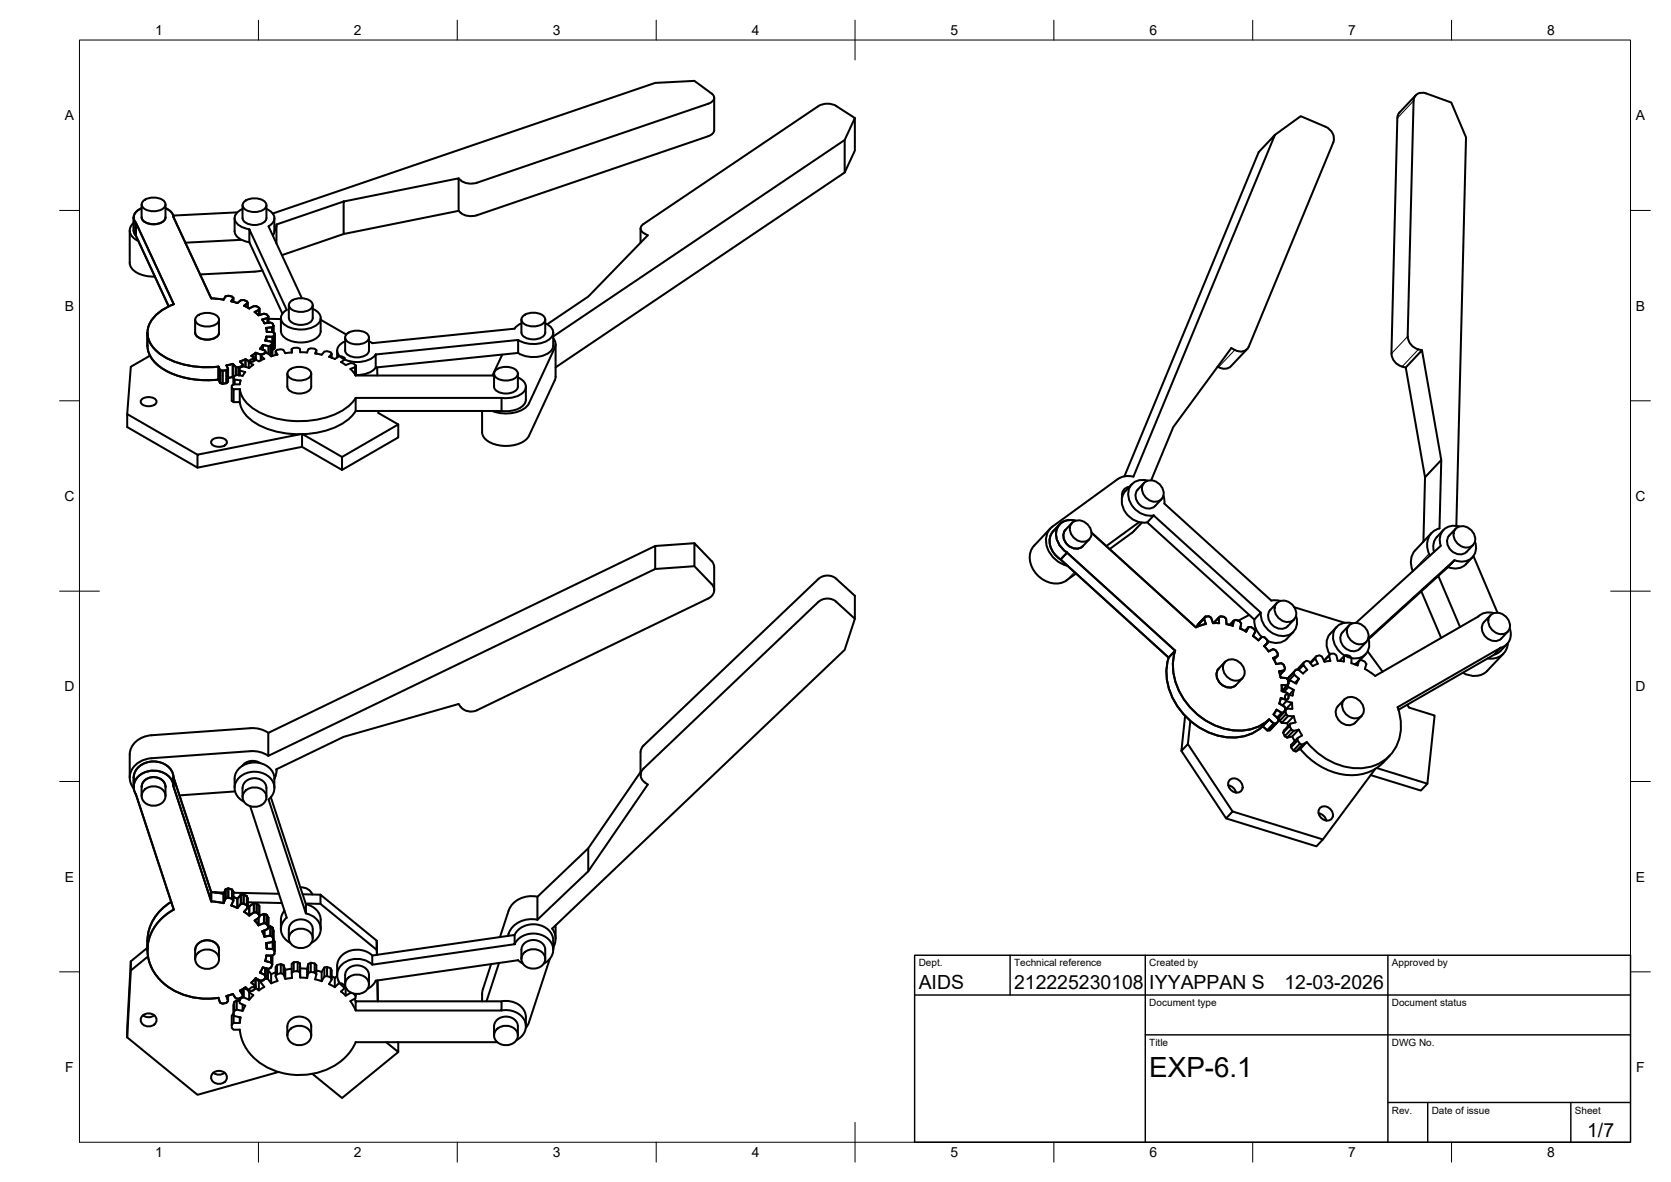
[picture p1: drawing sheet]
<svg xmlns="http://www.w3.org/2000/svg" width="420mm" height="297mm" viewBox="0 0 420 297" stroke-linecap="round" stroke-linejoin="round" font-family="sans-serif">
<!-- layer: Visible -->
<g fill="none" stroke="#000" stroke-width=".51">
<path d="M178.1 34.2l-58.2 19.9a4.3 4.3 0 0 1-4.6-1.1M178.9 23.5l-4.3-3.2-9.9 .5-96.1 32.9M178.9 23.5a1.3 1.3 0 0 1 .6 1.3 1.3 1.3 0 0 1-1 1.1l-58.6 20a4.3 4.3 0 0 1-4.6-1.1M179.6 24.6v8.1a1.74 1.74 0 0 1-1.5 1.5M205.8 26.7l-44 29.6a1.3 1.3 0 0 0-.7 1.3 1.3 1.3 0 0 0 1 1.1M205.8 26.7a4.5 4.5 0 0 1 4.5 0l4.6 3v8.1l-2.5 5.6M212.4 35.2l-73.3 49.3M214.9 29.7l-2.5 5.5v8.2l-72.7 48.9M320.6 33.9l6.4-4.7 6.3 2.6a3.3 3.3 0 0 1 2 4l-21.3 51.3a2.35 2.35 0 0 1-3.5 .9l-.9-.5-14.6 19.8-5.5 13.4M351.9 28.3l-.4 .6-.1 .8-1.5 59.2M356 23.9l-4.1 4.4M358.6 23.5a2.17 2.17 0 0 0-3.2 1.8l-1.5 59.2a3.6 3.6 0 0 0 2.7 3.3"/>
<path d="M358.6 23.5l6.3 2.3 3.7 8.7-2.4 97.7M32.6 57.9v8.2a4 4 0 0 0 3.6 3.1l2.8 .3M33.6 54.6v3.7l.6 1M33.6 56a2.4 2.4 0 0 0 .4 4.1l.8 .5M34.2 59.3v-3.3l9.5 20.4a10.3 10.3 0 0 0-6.4 5.7 6.4 6.4 0 0 0 3.2 7.1 21.7 21.7 0 0 0 14.5 2.9M34.2 59.3l8.2 17.7M35.6 51.4v3.2M35.6 52.3a2.41 2.41 0 0 0-1.8 3.2l.4 .5M36 50.5a4.1 4.1 0 0 1 5.5 .4 1.8 1.8 0 0 1-1.9 2.1l-1.3 .1a2.53 2.53 0 0 1-2.7-1.7zM41.6 51.4v3.2a2.98 2.98 0 0 1-3.7 1.7 2.29 2.29 0 0 1-2.3-1.7M41.6 52.3l1.1 .6a2.28 2.28 0 0 1 .9 1.6M43.6 54.5l9.5 20.5 3.1 .3 .5-.8 .7-.2 .9 .2 .4 .4v.9"/>
<path d="M59 54.8v3.3a3.3 3.3 0 0 0 2.8 2.6l.9 .2M59.7 53.4l-16.2 .8M61 51.6v3.2a2.98 2.98 0 0 0 3.7 1.7 2.29 2.29 0 0 0 2.3-1.7v-3.2M61 52.5a2.26 2.26 0 0 0-1.4 3.7l1.6 1 1.5 .4M61.4 50.7a4.1 4.1 0 0 1 5.5 .4 1.8 1.8 0 0 1-1.9 2.1l-1.3 .1a2.53 2.53 0 0 1-2.7-1.7zM67 52.5a2.35 2.35 0 0 1 1.7 3.3l-1.2 1.1 8.4 18M69 54.8v3.3M69.5 56.6v4.6M86.4 50.6l-16.9 5.8-.1 1-.8 1.8M86.4 50.6l28.9-5.8v8.2l-28.9 5.8zM86.4 58.8l-15.5 5.3M161.1 57.4v3.6"/>
<path d="M162.1 58.7l.8 .4-15 15.4-10.3 7M49.5 79.5a4.1 4.1 0 0 1 5.5 .4 1.8 1.8 0 0 1-1.9 2.1l-1.3 .1a2.53 2.53 0 0 1-2.7-1.8zM58.2 75.7l1.5 .5 .9-.8h.7l.8 .3 .2 .4v1.2M58.7 74.9l-.6 .8M60.7 60.3l-14.1 .7M62.3 76.1l-.9 .7 1.3 .7 1.1-.6 .7 .1 .7 .4v1.8v-1.8M65.2 77.8l-1.2 .6 1 .8 1.4-.4 .6 .2 .5 .5v1.6M66 68l-1.9 .3-13.8 .7M67.3 79.9l-1.4 .4M67.5 79.5l-.2 .4v1.2M70.6 79.9v3.3a3.4 3.4 0 0 0 3.1 2.6 6.7 6.7 0 0 0 6.6-1.5l.3-1.1v-3.3M72.6 76.7v3.2"/>
<path d="M72.6 79.9a2.98 2.98 0 0 0 3.7 1.7 2.29 2.29 0 0 0 2.3-1.7M73 75.8a4.1 4.1 0 0 1 5.5 .4 1.8 1.8 0 0 1-1.9 2.1l-1.3 .1a2.53 2.53 0 0 1-2.7-1.7zM78.6 76.7v3.2M78.6 77.6a2.43 2.43 0 0 1 1.8 3.1 5.9 5.9 0 0 1-5.9 2 4.1 4.1 0 0 1-3.9-2.6 2.3 2.3 0 0 1 1.5-2.2l-9.4-20.3v3.3l8.3 17.9M131.5 79.5a4.1 4.1 0 0 1 5.5 .4 1.8 1.8 0 0 1-1.9 2l-1.3 .1a2.53 2.53 0 0 1-2.7-1.7zM37.1 83.6a10 10 0 0 0 .5 5.6 12.1 12.1 0 0 0 8 5.5 25.1 25.1 0 0 0 9.4 .7M37.7 89.4l-4.8 2.8-.9 11.9M49.1 80.4v3.2M49.1 83.6a2.98 2.98 0 0 0 3.7 1.7 2.29 2.29 0 0 0 2.3-1.7M55.1 80.4v3.2M55.3 93l-.4-.9v3.3l.4 .9v-3.3l.7 .2M56.9 93l-.9 .2v3.2l-.7-.1"/>
<path d="M57.3 92.7l-.4 .3v3.3l-.9 .1M58.3 97.5l.4 .3M58.5 94.7l.2 .2M58.5 94.7l-1.2 .3M58.5 91.4l-1.6 .4 .4 .9v3.2l-.4 .4M58.7 95l.3 .4v1.2M59 95.4l1.5 .2M59.3 92.2l-.8-.8v3.3M60 92.3l-.7-.1v2.1M60.2 92.7l.1 1.6M60.3 96.6h-1.6l-.4 .3v3.8l.4 .4v-3.3h1.6v3.3h-1.6M60.3 97.8a8.7 8.7 0 0 0 5.8 6.2 23.4 23.4 0 0 0 20.4-1.1 9.3 9.3 0 0 0 2.9-2.9"/>
<path d="M60.3 93.1l1.4 .4M60.5 95.6l-.2 1M60.9 92l-.9 .3v2M61 94.5l-1.5-.3-.6 .3-.2 .5v1.6M61.1 91.6l-.2 .5M61.7 93.5l-.7 .9M61.7 90.3l-1.4 .6 .8 .7v.5M62.5 91.1l1.2 .6-1 .8-1.4-.5-.7 .2-.4 .5v1.6M63.2 89.4l1.1 .7v.3M64.3 90.1l-.1 .4-.7 .4h-.7l-1.1-.6v1.9M64.3 88.7l-1.1 .7M65.1 90.8l-1.1-.6h-.7l-.7 .5-.1 1.7"/>
<path d="M65.6 89.1l-1.3-.4v1.7M65.6 89.4l.8 .8M65.9 80.3l.6 .9 1.5-.1 .6 .2 .2 .6v1.7M66.1 86.7l-.7 .9 1.3 .5 .1 .6M66.5 90.2l-1.4 .6M66.8 88.5l-.5 .5-.7 .1v1.5M66.9 82.4l.2 1h1.5l.4 .4v3.8M67 84.6l-.3 1 1.5 .2 .3 .4v3.3M67.5 80.1l3.1 .1M67.5 87l-1.4-.3v1.2M68.2 86.8l-.7 .2v1.9M68.4 82.2l-1.5 .2"/>
<path d="M68.5 86.2l-.3 .6v2.7M68.5 84.6h-1.5v1M68.8 81.9l-.4 .3v1.2M69 84.3l-.5 .3v3.3M69 83.8v3.8l-.5 .3M69.3 88.3l.5 .8-1.6 .4-.8-.7-.7-.1-.9 .3-.2 .4v1.1M72.2 93.9v3.3M72.7 93.1a4.1 4.1 0 0 1 5.5 .4 1.8 1.8 0 0 1-2 2l-1.3 .1a2.53 2.53 0 0 1-2.6-1.7zM73.3 87.7l.1 .9-1.7 .1-.4-.8-.7-.1-.9 .1-.4 .4v.9M77.2 88.6l-1.7-.1-.1-.9-.6-.2h-.9l-.6 .3v.9M78.3 93.9v3.3a2.98 2.98 0 0 1-3.7 1.7 2.29 2.29 0 0 1-2.3-1.7M79.5 88.9v-.9l-.2 .8 1.6 .4 .7-.8 .6-.1 .9 .2 .3 .4"/>
<path d="M79.5 88l-.4-.4-1-.1-.6 .2-.3 .9M80.6 80.4l6.5 3.7M82.7 89.7l.7-.8v1M82.7 89.7l1.5 .5M84.2 90.2l1-.6 .7-.1 .8 .4v.4l-1 .7M84.8 88.1v1.7M85.8 91l1.1 .7 1.3-.5 .7 .1 .5 .5M86.8 85.8a2.41 2.41 0 0 0-1.8 3.2 6.4 6.4 0 0 0 7 1.7l1.7-.8 .8-.8M86.8 88.1a2.98 2.98 0 0 0 3.7 1.7 2.29 2.29 0 0 0 2.3-1.7M86.8 84.8v3.3M87.2 84a4.1 4.1 0 0 1 5.5 .4 1.8 1.8 0 0 1-2 2l-1.2 .1a2.53 2.53 0 0 1-2.7-1.7zM88.1 92.7l1.3 1.7"/>
<path d="M89.4 94.3v-2.5v2.6M89.4 92.2l-1.3 .5M89.4 100h36.7v3.3h-36.7zM89.4 94.4h34.8M92.8 84.8v3.3M94.5 89.1l35.8-3.7v3.3l-35.8 3.7zM94.5 92.3a5.8 5.8 0 0 1-5.1 1.9M94.8 92.3l.1 2.1M124.2 93.9v3.3a2.98 2.98 0 0 0 3.7 1.7 2.29 2.29 0 0 0 2.3-1.7v-3.3M124.6 93.1a4.1 4.1 0 0 1 5.5 .4 1.8 1.8 0 0 1-1.9 2l-1.3 .1a2.53 2.53 0 0 1-2.7-1.7zM126.3 89.1l-2.5 5.3M130.2 94.9a2.31 2.31 0 0 1 1.6 3.5 6.5 6.5 0 0 1-5.7 1.6"/>
<path d="M131.1 81.3l-1.2 .7-.5 .6-35.8 3.6-.8-.4M131.1 80.3v3.3M131.1 83.6a2.98 2.98 0 0 0 3.7 1.6 2.29 2.29 0 0 0 2.3-1.6M132.2 97.2v3.3a3.6 3.6 0 0 1-3.6 2.7l-2.5 .1M137.1 80.3v3.3M137.1 81.3a2.26 2.26 0 0 1 1.3 3.7 7.4 7.4 0 0 1-8.1 .4M139.1 83.6v3.2a3.9 3.9 0 0 1-4 2.9h-1.6l-1.4-.2-1.8-.8M139.1 85a2.18 2.18 0 0 1 .4 2.4l-6.5 13.9a6.7 6.7 0 0 1-6.6 2.6l-2.7-.6M139.7 86.5l-.1 8.8-6.6 14.2a6.6 6.6 0 0 1-6.6 2.5 5.5 5.5 0 0 1-5.1-2.8l-.1-5.9M313.6 87.7l-4.1 4.3a2.65 2.65 0 0 1-3.3 .1M349.9 88.8a3.5 3.5 0 0 0 2.7 3.3M352.6 92.1l.9 .3"/>
<path d="M356.6 87.8l.9 .2M357.5 88l4.9 27.6-4.1 4.3-4.8-27.5zM35.6 100.4a2.63 2.63 0 0 1 3.7 .4 1.63 1.63 0 0 1-1.9 1.3 1.63 1.63 0 0 1-2-1.3zM53.3 110.6a2.63 2.63 0 0 1 3.7 .4 1.63 1.63 0 0 1-1.9 1.3 1.63 1.63 0 0 1-2-1.3zM60.3 101a8.7 8.7 0 0 0 5.8 6.3 23.4 23.4 0 0 0 20.4-1.1 9.3 9.3 0 0 0 2.9-2.9M75.5 109.1l-25.8 5.2v3.2l-17.7-10.2v-3.2l17.7 10.2M75.9 109.1v3.2l-26.2 5.2M76.1 109.1l9.9 5.7M95.1 103.3v.5l5 2.9v3.2l-14.1 8.2M100.1 106.7l-14.1 8.1v3.3l-10.1-5.8M282.7 119.7l33.8-81.5 4.1-4.3-35.6 85.9-1.9-.2-1.6 .5-16.9 12.2a5.1 5.1 0 0 0 0 7.5l1.7 1.5 2.2 .9M358.3 119.9l-.4 16.2"/>
<path d="M362.4 115.6l-.4 17.2a4.5 4.5 0 0 0-2.5 6.9M174.6 136.5l-9.9 .7M260 137.1a5.6 5.6 0 0 0 1.5 8 5.6 5.6 0 0 0 6.7 .7M264.1 132.8l-4.1 4.3M266.4 131.8a6.5 6.5 0 0 0-2.3 3.1 5.3 5.3 0 0 0 2.6 5.7M268.3 138.9l27.2 24.6-1.7 1.8-27.1-24.7zM269.5 131.4l-1.6 1.7a3.1 3.1 0 0 0 2.9 4.8l1-.3 2.1-2.1M269.8 131.2a3.1 3.1 0 0 1 3.6 .5 3.1 3.1 0 0 1 .6 3.6 3 3 0 0 1-3.1 .5 3 3 0 0 1-1.9-2.6 2.13 2.13 0 0 1 .8-2zM270.4 130.9a3.7 3.7 0 0 0-4.2 1.1 3.7 3.7 0 0 0-.2 4.3 6.1 6.1 0 0 0 2.3 2.6M274.4 133.9l26.3 23.7 2.5-.8M283 123.4a4.7 4.7 0 0 0 1.2 6.6 5.2 5.2 0 0 0 4.3 1.3M284 122.3a2.07 2.07 0 0 0-1.8 2.7"/>
<path d="M284.6 121.7l-1.6 1.7M285.1 133.5l-6.1 4.5M286.4 131.2l-8.2 6M287.1 131.3l-2 2.2M287.7 121.3l-1.6 1.8a3.1 3.1 0 0 0 2.8 4.7l1.1-.3 2-2M287.9 121.1a3.1 3.1 0 0 1 3.6 .6 3.1 3.1 0 0 1 .7 3.6 3 3 0 0 1-3.2 .5 3 3 0 0 1-1.8-2.6 2.13 2.13 0 0 1 .7-2.1zM288.5 120.8a3.7 3.7 0 0 0-4.1 1.1 3.7 3.7 0 0 0-.2 4.4 5.7 5.7 0 0 0 5.9 3.2M290.1 129.5l26.9 24.5-1.6 1.7-26.9-24.4zM292.5 124.6l.3 1.9M292.8 126.5l26.9 24.4 1.3-.1 .9 .2M359.9 133.9l-4 4.4a4.8 4.8 0 0 0-.7 5.2M361.3 134.9l-.8 1.5-.1 1.1 .2 1.2"/>
<path d="M362.9 133.2l-1.6 1.7M366 132.8l-1.6 1.8a3.1 3.1 0 0 0 2.8 4.7l1.1-.3 .5-.3M366.3 132.7a3.1 3.1 0 0 1 3.6 .5 3.1 3.1 0 0 1 .6 3.6 3 3 0 0 1-3.1 .5 3 3 0 0 1-1.9-2.6 2.13 2.13 0 0 1 .8-2zM366.9 132.3a3.6 3.6 0 0 0-4 .9 3.6 3.6 0 0 0-.6 4l-21.4 19.4M370.4 137l-1.7 1.7M370.5 139.7l6 14.3M370.9 136.1a3.7 3.7 0 0 1-.9 4.2 3.7 3.7 0 0 1-4.3 .5M174.6 142.3l4.3 4.5M178.9 141l-4.3-4.5v5.8l-9.9 .7M178.9 146.8a2.2 2.2 0 0 1-.8 3.6l-58.2 28.1a3.5 3.5 0 0 1-4.6-1.6l-28.9 8.3-16.9 8.1M178.9 141l.5 .7 .2 .8v5.8M205.8 151.3l-44 41.9a2.15 2.15 0 0 0 .3 3.4l.8 .6-15 21.8"/>
<path d="M205.8 145.5l-44 41.9-.7 1.2v6.2M205.8 145.5a3.4 3.4 0 0 1 4.5 0l4.6 4.2v5.8l-2.5 7.8-73.6 70.1M205.8 151.3a3.5 3.5 0 0 1 4.5-.1l4.6 4.3M270.6 144.1l-2.4 1.7M301.1 157.2l.1 .2M302.7 155.5l.5 1.3M303.1 155l-2 2.2 2-2.2 .8-.1 .6 .3 .5 1.4h1.5M305.1 156.6l1.3-1.4 .1 1.4M306.4 155.2l.5-.3 .9 .1 .5 .5 .1 1.4 1.6 .3 .2-1.2-1 1M310.2 156l.6-.2 .9 .3 .4 .6-.3 1.3 1.6 .7 .5-1.1-.9 1M313.9 157.6h.6l.9 .5 .2 .6-.5 1.1 1.3 1.1 .9-.9 .6 .2 .7 .7 .2 .6-.9 .9M314.1 154.5l-2.7 1.5"/>
<path d="M315.4 155.7a5.3 5.3 0 0 0 1.9 4.4M317 153.9a5.6 5.6 0 0 0 7 5.7 3.6 3.6 0 0 0 1.9-4.8M319.4 153.3a3.1 3.1 0 0 0 2.8 4.7l1.1-.3 2.1-2M321 151.6l-1.6 1.7M321.3 151.4a3.1 3.1 0 0 1 3.6 .5 3.1 3.1 0 0 1 .6 3.6 3 3 0 0 1-3.1 .5 3 3 0 0 1-1.9-2.6 2.13 2.13 0 0 1 .8-2zM325.2 158.8l-1.6 1.7M325.4 152.6l12.7 3.9M336.1 157.6a5.4 5.4 0 0 0-2.6 4.1 5.1 5.1 0 0 0 .9 2.8M339.2 157.2l-1.6 1.7a3.1 3.1 0 0 0 2.8 4.8l1.1-.3 .4-.4M339.4 157a3.1 3.1 0 0 1 3.7 .5 3.1 3.1 0 0 1 .6 3.6 3 3 0 0 1-3.2 .5 3 3 0 0 1-1.8-2.6 2.13 2.13 0 0 1 .7-2zM340 156.6a3.7 3.7 0 0 0-4.1 1.1 3.7 3.7 0 0 0-.3 4.2 5.2 5.2 0 0 0 7.4 2.9 3.7 3.7 0 0 0 1-4.3l21.7-19.7-1.6 1.7-20 18.1M355.2 143.5h.1"/>
<path d="M357.4 148.6l5 11.7M361.7 144.7l5.4 12.9M368.6 141.8a4 4 0 0 1-4.5 .7M370.2 140.1l-1.6 1.7M374.8 154.6l-1.7 1.8a3.1 3.1 0 0 0 2.9 4.7l1.1-.3 2-2.1M375 154.4a3.1 3.1 0 0 1 3.6 .5 3.1 3.1 0 0 1 .7 3.7 3 3 0 0 1-3.2 .5 3 3 0 0 1-1.9-2.7 2.13 2.13 0 0 1 .8-2zM375.6 154.1l-1.9-.2a3.5 3.5 0 0 0-2 1l-25.9 15-2.6-1.8M379.6 157.8a3.6 3.6 0 0 1-2.2 5M293.9 165.2a15.3 15.3 0 0 0 5.4 15.9 15 15 0 0 0 15.2 3.4l2.1-1.2 .9-.8M295.5 163.5a15.3 15.3 0 0 0 5.4 15.9 15 15 0 0 0 15.2 3.3l2.1-1.2 .9-.7M298 179.9l-.9 8.8 1.6-1.7 11.2 16.9M306.4 168a3.1 3.1 0 0 0 2.9 4.8l1-.3 2.1-2.1"/>
<path d="M308 166.3l-1.6 1.7M308.3 166.1a3.1 3.1 0 0 1 3.6 .6 3.1 3.1 0 0 1 .7 3.6 3 3 0 0 1-3.2 .5 3 3 0 0 1-1.9-2.7 2.13 2.13 0 0 1 .8-2zM317.9 162.4l1.1 1.3 1.1-.6 .6 .3 .6 .8-.1 .6-.9 1M318.8 161.5l-.9 .9M321.2 164.8l-1.1 .6 .8 1.5 1.3-.2 .6 .4 .3 .8-.2 .6-1.1 1.1M321.7 176.8l1.3 .8 .2 .6-.3 .8-1.5 1.6M322.1 175.4l-.4 1.4M322.3 179.1l-1.3-.8-.8 1.2 1.2 1.1v.6l-2.1 2.3h-.7M322.9 179l-.6 .1-1.2 1.3M322.9 168.5l-1.3 .2 .4 1.6 1.4 .1 .5 .5 .1 .9-1.7 1.9 1.4 .4 .3 .6-.1 .9-.5 .3-1.3-.5M323.2 178.5l.2 1M323.2 178.3v.1"/>
<path d="M323.4 176.2l1.4 .4M323.6 178.1l-.7 .8M323.6 160.5a4.1 4.1 0 0 1-4.9 .5M323.7 172.2l-1.4-.1v1.5M323.7 170.7h.1M323.9 179.9l-.5-.4-1.6 1.7-.2-.9M323.9 171.2l1.5-1.6 1.2 1-1 1M324 172.7l1.3 .7-1.1 1.2M324 171.3l-.3 .7 .3 .7-1.1 1.1M324.8 176.6l-1.6 1.7M324.9 176.6l.1 1.5M324.9 178.1h-1.3l-.6 .6"/>
<path d="M325 174.8l-1.4-.4-.5 .4v.8l.3 .6-.9 1.1M325.3 180l.5 1.5M325.3 173.4l-.3 1.4M325.8 168.3l-.5 .6M326.2 168.3h.1M326.6 168.4l1.1-1.3 1 1.2-1 1M326.6 170.6l-.7 1.2-1.3-.7-.6 .3M327.6 169.3l-1.1-1h-.7l-2.1 2.4 1.6-1.8 .1 .7M327.8 166.5l-.1 .6M330.7 165.5l.7 1.3M330.9 164.9l-.2 .6-1.2 1.2M331.4 166.8l-1.3 .6-1-1.2-.6-.1-.7 .4-1.6 1.8"/>
<path d="M332.9 166.1l1.3-1.4 .3 1.4M332.9 166l1.7-1.7h.8l.6 .4 .4 1.4 1.5 .1M332.9 166h.1M334.5 166.1l-1.5 .2-.6-1.3-.7-.3-.8 .2-1.5 1.7M334.6 164.3l-.4 .4M336.8 166.1l1.6-1.5 .9 .2 .5 .5v1.4M337.9 164.9v1.4M338 175.8l-1.6 1.7a3.1 3.1 0 0 0 2.8 4.8l1.1-.3 .4-.4M338.2 175.6a3.1 3.1 0 0 1 3.7 .5 3.1 3.1 0 0 1 .6 3.6 3 3 0 0 1-3.1 .5 3 3 0 0 1-1.9-2.6 2.13 2.13 0 0 1 .7-2zM339.8 166.7l1.6 .5M340.8 167l.9-1 .6-.1 .9 .4 .4 .6-.4 1.2M341.2 166.6l-.6 .3"/>
<path d="M341.7 166l-.3 1.2M342.4 179.9l-1.7 1.7M343.4 164.4l-1.5 1.6M343.6 161.3l-1.7 1.7M343.9 163.7l3.7 5.1M353.8 177.1l.5 .7 6.4 2-1.8 17.1-1.6 1.8-12.7-3.9M377.3 163.6l-1.6 .9M377.3 162.8l-25.9 14.9a11.1 11.1 0 0 1-4.5 14.1 14.4 14.4 0 0 1-15.1-2.2l-3.2-3.1M377.3 162.8l-1.6 1.7-24.1 13.9M378 164.3l-4 4.3a5 5 0 0 1-6.2 .5M378.9 161.8l-1.6 1.8M379.2 161.6a4.2 4.2 0 0 1-5.2 3.9"/>
<path d="M35.6 197.7v2.4M35.6 197.7a3.1 3.1 0 0 1 3-2.4 3.1 3.1 0 0 1 3 2.4v2.4M36.5 198.3a3.2 3.2 0 0 1 5.1 1.5 3 3 0 0 1-1.9 2.6 3 3 0 0 1-3.2-.6 2.14 2.14 0 0 1 0-3.5zM43.6 195.3l9.5 28.9v2.3l-9.5-28.9zM43.6 197.6a5 5 0 0 0-7-3.6 3.8 3.8 0 0 0-2.4 5.7l9.5 28.9a11.3 11.3 0 0 0-6 13.7 14.8 14.8 0 0 0 14.3 8.7l2.9-.2 .4 1.2 .7 .2 .9-.2 .4-.5M43.6 195.3a5 5 0 0 0-6.8-3.7 4.3 4.3 0 0 0-3.2 3.8v2.3M59.1 198.9l-14 1M61.9 198.6a3.2 3.2 0 0 1 5.1 1.5 3 3 0 0 1-1.9 2.6 3 3 0 0 1-3.2-.7 2.14 2.14 0 0 1 0-3.4zM65.5 191.8a3.4 3.4 0 0 0-4.6 .7M67.5 184.2l97.2-47v5.8l-97.2 47zM67.5 184.2l-1.8-.9-2-.3-25.6 1.8a5.5 5.5 0 0 0-5.5 4.8v5.8M67.5 190l-1.8-.9-2-.3-25.6 1.7a5.2 5.2 0 0 0-5.4 5.9l.9 1.8"/>
<path d="M69 195.7v2.3M69.5 193.3v.4M69.5 193.3v1l-.5 1.4a4.8 4.8 0 0 0-5.9-4 4.4 4.4 0 0 0-4.1 4v2.3M161.1 194l-13.2 19.2v5.8l-12.8 12.1M297.1 188.7l11.2 17 1.6-1.8 22.7 7.1M299.3 181.2l-.6 5.8M308.8 197.3a2.39 2.39 0 0 1 2 1.9M309.2 196a2.05 2.05 0 0 1 2.5 .2 2.05 2.05 0 0 1 .4 2.5 2.05 2.05 0 0 1-2.5-.1 2.05 2.05 0 0 1-.4-2.6zM320.3 181.8l-1.2-1-1.6 1.7M320.9 181.8h-.6l-1.7 1.7-1.1-1M321.8 181.2l.5 .5 1.6-1.8 1.4 .1-1.7 1.7h-1.3M323.6 181.7l.3 .8"/>
<path d="M324.5 181.8l-.2 .6M324.9 185.1l.7 1.1M325.2 188.6l.6 .3 1.7-1.8 1.1-.6-1.7 1.7-1.1 .7M325.3 183.7l-.6-.4-1.7 1.7-.4-.9M325.8 181.6l-1.3 .2-1.7 1.8-.2 .5 1.7-1.7 .4 .9M326.3 185.5v.6M326.5 183.4l-1.2 .3-1.7 1.7-.6-.4M326.5 183.4l-1.6 1.7-1.3 .3M326.6 183.3l.8 1.5-1.1 .7-1.6 1.7-.1 .6 1.7-1.7 .5 .8M326.9 188.2a16.3 16.3 0 0 0 15.9 6.2l2.8-1a14.8 14.8 0 0 0 3.9-3.5M327.5 187.1l-.7-.2-1.6 1.7-.6-.8M345.8 193.3l-13.2 17.7-1.6 1.7-22.7-7"/>
<path d="M346.2 193l12.7 3.9M61 200.3a4 4 0 0 1 .7-3.8 3.3 3.3 0 0 1 5.2 1l.1 2.8M61.3 201.5a3.8 3.8 0 0 1-2.3-3.8 3.8 3.8 0 0 1 2.9-3.4 5.2 5.2 0 0 1 7.1 3.2 3.6 3.6 0 0 1-1.5 3.4l9.4 28.7v-2.3M62.9 202.6l9.2 28a3.7 3.7 0 0 0 .9 6.3M68.1 200.3l8.8 27M147.9 213.2l-12.8 12.2v5.7M331.5 204.4a2.39 2.39 0 0 1 2 1.8M331.9 203.1a2.05 2.05 0 0 1 2.5 .1 2.05 2.05 0 0 1 .4 2.6 2.05 2.05 0 0 1-2.5-.2 2.05 2.05 0 0 1-.4-2.5zM37.1 238.2l-4.2 3.4-.9 19.1M43.1 226.6a12.1 12.1 0 0 0-6 12.1M50 239.3a3.2 3.2 0 0 1 5.1 1.5 3 3 0 0 1-2 2.6 3 3 0 0 1-3.1-.6 2.14 2.14 0 0 1 0-3.5zM53.1 224.2l3.1 .4"/>
<path d="M53.1 226.5l3.1 .5M54.1 224.3h2.3M54.1 224.2v.1M56.7 223.5l.7-.2v2.3l-.7 .2zM56.7 223.5l-.5 1.1v2.4l.5-1.2M57.4 225.6l.9 .3v-2.4l.4 .6v2.3l-.4-.5M57.4 223.3l.9 .2M58.7 226.4l-.5 1.1 1.5 .7M58.7 224.4l11.4 .2M58.7 225.4l1 .5M60.6 224.8v2.3l-.9 1.1v-2.3zM61.3 227.1l.8 .4v-2.3l.2 .6v2.3l-.2-.6"/>
<path d="M61.3 224.8h-.7M62.1 225.2l-.8-.4v2.3h-.7M62.3 228.1l-.9 1 1.3 1M62.3 226.7l8.6 .2M62.3 227.4l.4 .4M62.7 227.8l1.1-.8v2.3l-1.1 .8zM63.8 229.3h.7v-2.3l.7 .6v2.4l-.7-.7M63.8 227h.7M64 231.4l1 1.1M65 230.7v1.8M65.2 230v.5l-1.2 .9M66.4 232l.6 .2v-2.3l.5 .7v2.3l-.5-.7"/>
<path d="M66.4 229.7l-1.2 .4M66.5 233.8v1.6M66.9 237l.2 1.4M67 229.9l-.6-.2v2.3l-1.4 .5M68 232.8l-.5 .1-.2 .6-1.4 .5 .6 1.4M68 235.1l.6 .4v-2.4l.2 .8v2.3l-.2-.7M68.6 233.1l-.6-.3v2.3l-1.5 .3M68.6 236.5v2l-1.5-.1v-1.4M68.7 236.3l.3 .3v2.3l-.4-.4M68.8 236.2l-.4 .6-1.5 .2M69 238.9v.8l-.5 .5-1.5-.1M71.5 228.9l-.5 .8a6.8 6.8 0 0 0-.4 3.8"/>
<path d="M72.6 233.5v2.3M72.6 233.5a3.1 3.1 0 0 1 5.4-1.5l.6 .9v.6M73.5 234.1a3.2 3.2 0 0 1 5.1 1.4 3 3 0 0 1-1.9 2.7 3 3 0 0 1-3.2-.7 2.14 2.14 0 0 1 0-3.4zM75.5 223l1.2 .1a2.75 2.75 0 0 1 1.8 1.7M76.1 224.7l4.5 .1M76.9 227.1h3.7M76.9 227.2a4.3 4.3 0 0 1 3.7 4v2.3M76.9 229.6a3.9 3.9 0 0 1 3.4 2.4 3.9 3.9 0 0 1-.8 4l-1.2 .9M78.6 233.5v2.3M80.6 224.8l14.1 11.6v2.3l-14.1-11.6zM94.7 236.4l.1 3.6-.1-1.3M127.9 234.6l-.2 .6"/>
<path d="M127.9 228.8l-2.2 6.7M129.4 234.9a5.5 5.5 0 0 1 9.4 0l.3 1.4v2.4M129.4 237.3a5.4 5.4 0 0 1 9.5 .3 3.8 3.8 0 0 1-2.1 4.5M132 239.3a3.2 3.2 0 0 1 5.1 1.4 3 3 0 0 1-1.9 2.6 3 3 0 0 1-3.2-.6 2.14 2.14 0 0 1 0-3.4zM135.1 231.1a6.2 6.2 0 0 0-7.2 3.5M135.1 225.3a6.2 6.2 0 0 0-7.2 3.5M138.8 233.4a4.6 4.6 0 0 1 .3 4.9M139.7 232.5v3.4M32.9 241.6l-.9 19.1 17.7 14.4 20.3-5.7M36 255.2a2.32 2.32 0 0 0 2.8 0M36 255.1a1.98 1.98 0 0 1 2.2-.3 1.98 1.98 0 0 1 1.1 1.9 2.08 2.08 0 0 1-2.1 1.2 2.08 2.08 0 0 1-1.8-1.6l.2-.8zM37.2 240.4l-4.3 3.5"/>
<path d="M49.1 241.1a4 4 0 0 1 .6-3.9 3.3 3.3 0 0 1 5.3 1l.1 2.9M58.7 254.9v2.2h1.6v-1.5M58.7 257.1l-.4 .4M58.9 251.7l-.2 .8v2.4l.3 .5 1.5 .3M59.5 251.4l-.6 .3v2.3l-.2 .9-.4 .3v3.1l.4 .5h1.6M60.3 258.8a12.9 12.9 0 0 0 10.1 10.7 16.7 16.7 0 0 0 17.8-5.4l1.2-2.2h35.6M60.5 255.7l-.2 1.4M60.6 250.8l-.4 .8v-.7M61 252.4v1.6l-1.5-.3M61.1 250l-.2 .6-.9 .4-.7-.1-.8-1.1-1.6 .5 .4 1.2v-1.3M61.3 248.4v2.2l-.7 .2v-.1M61.3 248.4l1.2 .5"/>
<path d="M61.7 252.7l-1.4-.6-.1-.5-.7-.2v2.3l-.6 .3M61.7 252.7l-.7 1.3M62.5 249.2l1.2 .9-1 1.2M62.7 249.3v2l-1.4-.7M64.3 245.9v1.9l-1.1-.9M64.3 247.8l-.1 .6-.7 .6h-.7l-1.1-.9-1.4 .9 .8 1v-1.5M64.3 245.9l.8 .7v2.3l-1.1-.9-.7 .1-.7 .6-.1 .5v-.4M65.4 246.4l-.3 .2M65.6 246.9l.9 1.1-1.4 .9M66.1 243.1l-.7 1.3 1.3 .7v-1.8M66.7 245.8l-.9 .6-.2 .5v-.4M66.7 245.9l.7 .1"/>
<path d="M66.8 243.3v2.3l-.1-.5M66.8 245.6l-.5 .7-.7 .2-1.3-.7-1.1 1.1M66.8 243.7h.6M67 240.1l-.3 1.4 1.5 .4v-1.7M67.4 243.7l.8 1.1v2.3l-.8-1.1zM68.5 240.2v2.2l-.3-.5M68.5 242.4l-.3 .8-.7 .3-1.4-.4M69.3 244.4l-1.1 .4M69.7 242.5l-.4 .5v2.3l.5 1.2-1.6 .6M70.6 242.3l-.9 .2v2.3l-.4 .5M70.6 244.6l.7 .2M71.3 242.5l.4 1.2v2.3l-.4-1.2z"/>
<path d="M71.3 242.5l-.7-.2v2.3l-.9 .2M72.2 257.9v2.3M72.3 257.9a3.1 3.1 0 0 1 3-2.4 3.1 3.1 0 0 1 3 2.4v2.3M73.1 258.5a3.2 3.2 0 0 1 5.1 1.5 3 3 0 0 1-1.9 2.6 3 3 0 0 1-3.2-.7 2.14 2.14 0 0 1 0-3.4zM73.4 243.5l-1.7 .2M73.4 245.8l-1.7 .2M73.9 241.8l-.6 .4 .1 3.6M74.8 241.8h-.9v2.3l-.6 .4M74.8 244.1l.6 .3M75.4 242.1l.1 3.6zM75.4 242.1l-.6-.3v2.3h-.9M75.5 245.7l1.7 .1"/>
<path d="M75.5 243.4l1.7 .1M78.1 244.2l1 .2v-2.3l.4 .5v2.3l-.2 1.2 1.6 .5M78.1 241.9l-.6 .3v2.3l-.3 1.3v-2.3l.3-1.3M79.1 242.1l-1-.2v2.3l-.6 .3M79.1 244.4l.4 .5M79.6 243.9l1.3 .4M82.2 245.3l.9 .3v-2.3l.3 .6v2.3l-.7 1.1 1.5 .8M82.2 243l-.6 .1v2.3l-.7 1.2v-2.4l.7-1.1M83.1 243.3l-.9-.3v2.3l-.6 .1M83.1 245.6l.3 .6M83.4 245.3l.8 .5M84.8 245.2l-.6 .6v2.3l1-1"/>
<path d="M85.2 246.7v.4h.7l.8 .5v.6l-.9 1 1.1 1M86.8 247.4a4 4 0 0 1 .6-3.9 3.3 3.3 0 0 1 5.3 1l.1 2.9M86.9 248.4v1.8l1.3-.7M87.7 245.6a3.2 3.2 0 0 1 5.1 1.5 3 3 0 0 1-2 2.6 3 3 0 0 1-3.1-.6 2.14 2.14 0 0 1 0-3.5zM88.1 251.6l1.3 2.3M88.2 249.4l.2 .1M88.9 249.7l.5 .6M89.2 251l.2 .6M89.4 249.8v1.1l-1.3 .7M89.4 251.6h36.7v2.3h-36.7zM93.6 240.1l35.8-5.1v2.3l-35.8 5.1zM93.6 240.1a5.5 5.5 0 0 0-8.6 1.4l-.2 1.2v2.4"/>
<path d="M93.6 242.4a5.5 5.5 0 0 0-8.6 1.5 3.8 3.8 0 0 0 2.1 4.6M94.5 246.4l-.8 1.2-1.3 .9M94.9 246.4l.1 5.2M123.5 242.3l-2.2 6.6-.1 2.7M125.1 258.5a3.2 3.2 0 0 1 5.1 1.5 3 3 0 0 1-1.9 2.6 3 3 0 0 1-3.2-.7 2.14 2.14 0 0 1 0-3.4zM125.5 242l-3.2 9.6M126.1 253.9a4.9 4.9 0 0 1 6.1 3.9 3.9 3.9 0 0 1-2.3 3.6M126.1 251.6a4.8 4.8 0 0 1 6.1 4v2.3M130.3 241.3l1.2 .8M130.3 241.3l-35.8 5.2M131.1 241a4 4 0 0 1 .7-3.9 3.3 3.3 0 0 1 5.2 1l.1 2.9M133 256.9l-.8 1.4"/>
<path d="M138.2 241l-5.2 15.9M53.7 269.6a2.32 2.32 0 0 0 2.8 0M53.7 269.6a1.98 1.98 0 0 1 2.2-.4 1.98 1.98 0 0 1 1.1 2 2.08 2.08 0 0 1-2.1 1.2 2.08 2.08 0 0 1-1.8-1.7l.2-.8zM97.1 261.9l3 2.5v-2.3l-.2-.2M100.1 264.4l-14.1 11.5-7.5-6M124.2 260.2a4 4 0 0 1 .7-3.8 3.3 3.3 0 0 1 5.2 1l.1 2.8"/>
</g>
<!-- layer: Visible Narrow -->
<path d="M355.4 25.3l-4.1 4.4M310.5 88l-4.1 4.3M353.9 84.5l-4 4.4M356.6 87.8l-4 4.3M287 131.3l-2.5 2.6M359.3 139.2l-4.1 4.3M270.2 143.8l-2 2" fill="none" stroke="#000" stroke-width=".25"/>
<!-- layer: BORDER -->
<g fill="none" stroke="#000" stroke-width=".25">
<path d="M20 10.1h390v276.9h-390zM65 5.1v5M115 5.1v5M165 5.1v5M215 5.1v10M265 5.1v5M315 5.1v5M365 5.1v5M15 52.9h5M410 52.9h5M15 100.7h5M410 100.7h5"/>
<path d="M15 148.6h10M405 148.6h10M15 196.4h5M410 196.4h5M15 244.2h5M410 244.2h5M65 287v5M115 287v5M165 287v5M215 282.1v9.9M265 287v5M315 287v5"/>
<path d="M365 287v5"/>
</g>
<!-- layer: TITLEBLOCK -->
<path d="M230 240.1h180v46.9h-180zM230 250h180M254 240.1v9.9M288 240.1v46.9M349 240.1v46.9M288 260.1h122M349 277.1h61M359 277.1v9.9M395 277.1v9.9" fill="none" stroke="#000" stroke-width=".36"/>
<text font-size="7" x="289" y="270.6">EXP-6.1</text>
<g font-size="4.9">
<text x="231" y="248.5">AIDS</text>
<text x="255" y="248.5">212225230108</text>
<text x="289" y="248.5">IYYAPPAN S</text>
<text x="323" y="248.5">12-03-2026</text>
<text x="399.1" y="285.7">1/7</text>
</g>
<g font-size="3.5">
<text x="39" y="8.8">1</text>
<text x="89" y="8.8">2</text>
<text x="139" y="8.8">3</text>
<text x="189" y="8.8">4</text>
<text x="239" y="8.8">5</text>
<text x="289" y="8.8">6</text>
<text x="339" y="8.8">7</text>
<text x="389" y="8.8">8</text>
<text x="16.3" y="30.2">A</text>
<text x="411.3" y="30.2">A</text>
<text x="16.3" y="78">B</text>
<text x="411.3" y="78">B</text>
<text x="16.2" y="125.9">C</text>
<text x="411.2" y="125.9">C</text>
<text x="16.2" y="173.7">D</text>
<text x="411.2" y="173.7">D</text>
<text x="16.3" y="221.6">E</text>
<text x="411.3" y="221.6">E</text>
<text x="16.4" y="269.4">F</text>
<text x="411.4" y="269.4">F</text>
<text x="39" y="290.8">1</text>
<text x="89" y="290.8">2</text>
<text x="139" y="290.8">3</text>
<text x="189" y="290.8">4</text>
<text x="239" y="290.8">5</text>
<text x="289" y="290.8">6</text>
<text x="339" y="290.8">7</text>
<text x="389" y="290.8">8</text>
</g>
<g font-size="2.5">
<text x="231" y="242.9">Dept.</text>
<text x="255" y="242.9">Technical reference</text>
<text x="289" y="242.9">Created by</text>
<text x="350" y="242.9">Approved by</text>
<text x="289" y="252.8">Document type</text>
<text x="350" y="252.8">Document status</text>
<text x="289" y="262.9">Title</text>
<text x="350" y="262.9">DWG No.</text>
<text x="350" y="279.9">Rev.</text>
<text x="360" y="279.9">Date of issue</text>
<text x="396" y="279.9">Sheet</text>
</g>
</svg>
